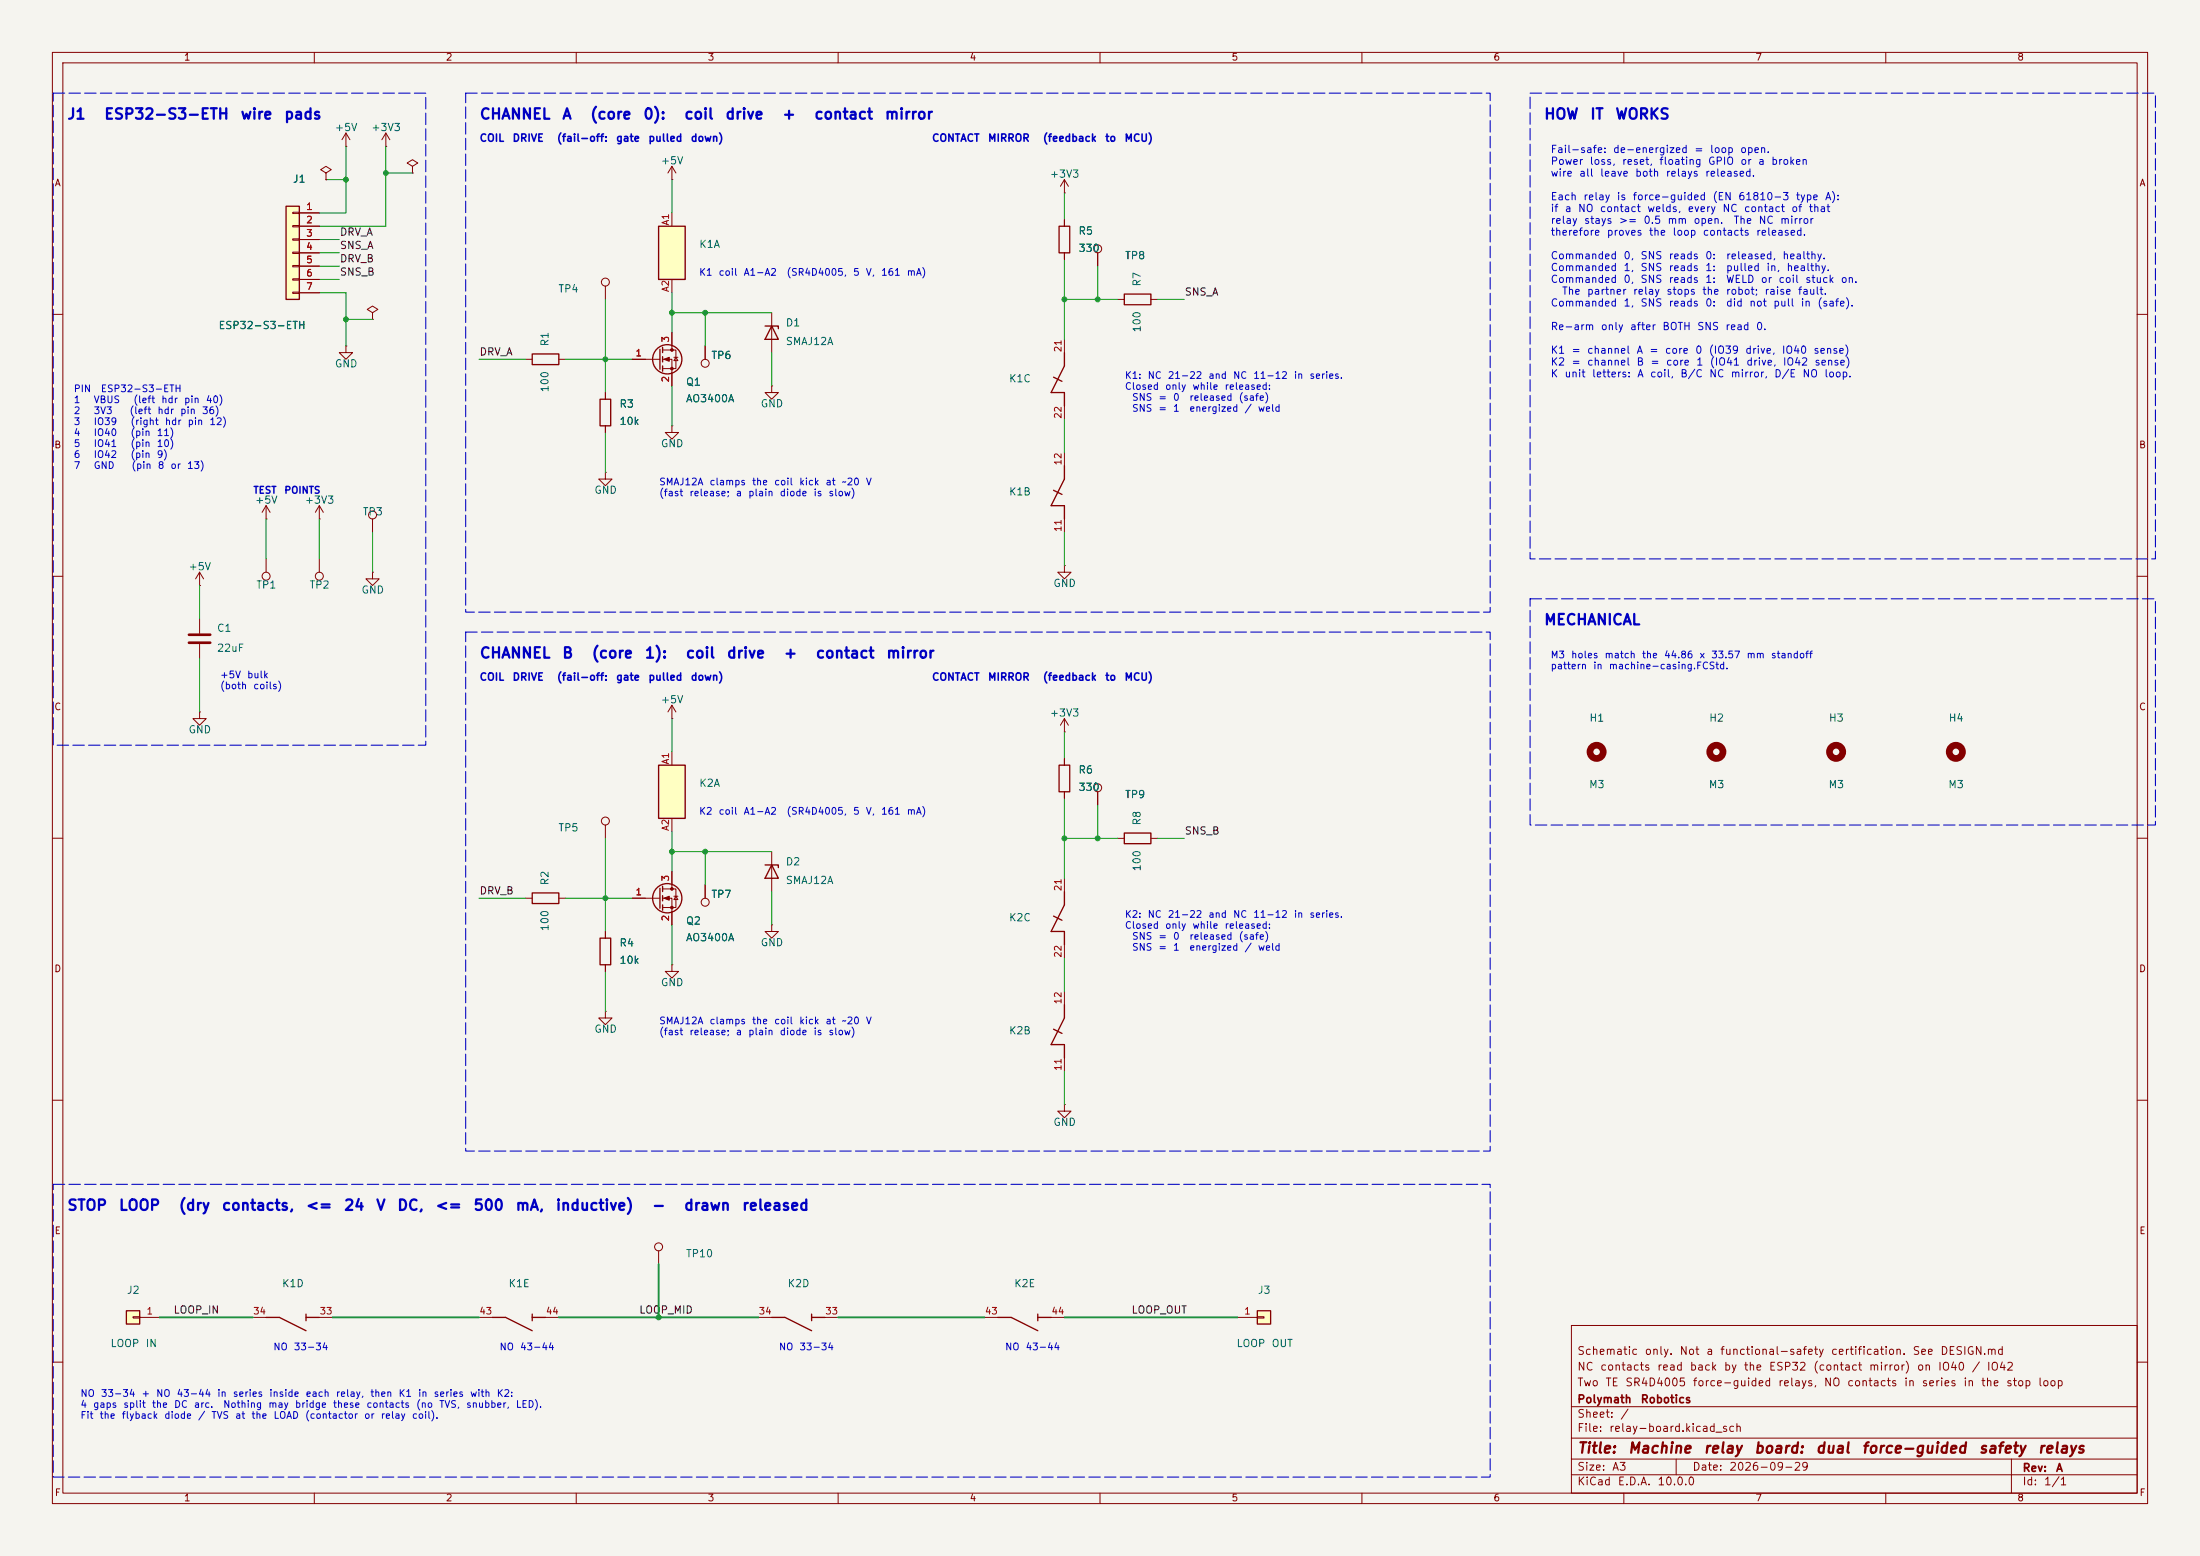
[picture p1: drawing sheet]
<svg xmlns="http://www.w3.org/2000/svg" width="420mm" height="297mm" viewBox="0 0 420 297" stroke-linecap="round" stroke-linejoin="round" font-family="sans-serif">
<path d="M0 0h420v297h-420z" fill="#f5f4ef" stroke="#f5f4ef" stroke-width=".19"/>
<g fill="none" stroke="#840000" stroke-width=".19">
<path d="M10 10h400v277h-400zM12 12h396v273h-396zM60 10v2M110 10v2M160 10v2M210 10v2M260 10v2M310 10v2M360 10v2M73.7 27.9h.1M73.7 25.4l-.8 1.3M73.7 25.4l.7 1.3"/>
<path d="M73.7 25.4v2.5M10 60h2M408 60h2M10 110h2M408 110h2M10 160h2M408 160h2M213.4 160h1.2M219.7 160h1.3M203.2 189.2v2.6M10 210h2M203.2 201.9v2.6"/>
<path d="M408 210h2M125.7 238.8v2.5M300 253h108v32h-108zM10 260h2M300 278.5h108M300 274.5h108M300 268.5h108M320 278.5v3M384 278.5v6.5M408 260h2M60 285v2M110 285v2"/>
<path d="M160 285v2M210 285v2M260 285v2M300 281.5h108M310 285v2M360 285v2"/>
<circle cx="125.7" cy="238" r=".76"/>
</g>
<path d="M214.6 159h5.1v2h-5.1zM201.1 196.4l1.6 .9M203.2 191.8v2.5l-2.5 5.1h2.5v2.5" fill="none" stroke="#840000" stroke-width=".25"/>
<path d="M24.1 250.2h2.6v2.5h-2.6z" fill="#ffffc2"/>
<path d="M146 165.1h2.6v.5M147.3 165.1l1.3 2.5h-2.6zM24.1 250.2h2.6v2.5h-2.6zM50.8 251.5h2.5l5.1 2.5M58.4 251.5h2.6M58.4 250.8v1.3M94 251.5h2.5l5.1 2.5M101.6 250.8v1.3M101.6 251.5h2.5" fill="none" stroke="#840000" stroke-width=".25"/>
<g fill="none" stroke="#840000" stroke-width=".19">
<path d="M62.2 33l1-.6-1-.6-1 .6 1 .6v1.3M62.2 34.3h.1M78.7 31.8l1.1-.7-1.1-.6-1 .6 1 .7v1.2M78.7 33h.1M66 66v1.3h1.3l-1.3 1.3-1.2-1.3h1.2M66 66h.1M50.8 99.1h.1M50.8 96.5v2.6M50.8 96.5l-.8 1.3M50.8 96.5l.8 1.3M61 99.1h.1M61 96.5v2.6"/>
<path d="M61 96.5l-.8 1.3M61 96.5l.7 1.3M71.1 99.1v2.5M50.8 106.7v2.5M61 106.7v2.5M71.1 109.2v1.3h1.3l-1.3 1.3-1.3-1.3h1.3M71.1 109.2h.1M147.3 162.6v7.6M203.2 210.8v1.3h1.3l-1.3 1.3-1.3-1.3h1.3M203.2 210.8h.1M25.4 251.3h1.3v.3h-1.3zM26.7 251.5h3.8"/>
<path d="M48.3 251.5h2.5M61 251.5h2.5M91.4 251.5h2.6M104.1 251.5h2.6"/>
<circle cx="71.1" cy="98.3" r=".76"/>
<circle cx="50.8" cy="110" r=".76"/>
<circle cx="61" cy="110" r=".76"/>
</g>
<path d="M125.7 146.1h5.1v10.1h-5.1z" fill="#ffffc2"/>
<g fill="none" stroke="#840000" stroke-width=".25">
<path d="M202.2 43.2h2v5.1h-2zM214.6 56.1h5.1v2.1h-5.1zM125.7 146.1h5.1v10.1h-5.1zM202.2 146.1h2v5h-2zM101.6 170.4h5.1v2.1h-5.1zM114.6 179.1h2v5.1h-2zM126 169.5v3.9M126.5 169.2v1M126.5 170.9v1.1M126.5 172.7v1"/>
<circle cx="127.4" cy="171.4" r="2.79"/>
</g>
<g fill="none" stroke="#840000" stroke-width=".19">
<path d="M66 27.9h.1M66 25.4l-.7 1.3M66 25.4l.8 1.3M66 25.4v2.5M203.2 36.8h.1M203.2 34.3v2.5M203.2 34.3l-.8 1.3M203.2 34.3l.8 1.3M71.1 59.7l1-.6-1-.7-1 .7 1 .6v1.3M203.2 41.9v1.3M203.2 48.3v1.2M209.5 48.3v2.5"/>
<path d="M213.4 57.2h1.2M219.7 57.2h1.3M71.1 61h.1M203.2 108v1.2h1.3l-1.3 1.3-1.3-1.3h1.3M203.2 108h.1M128.3 137.2h.1M128.3 134.6v2.6M128.3 134.6l-.8 1.3M128.3 134.6l.7 1.3M203.2 139.7h.1M203.2 137.2l-.8 1.2M203.2 137.2l.8 1.2"/>
<path d="M203.2 137.2v2.5M128.3 143.5v2.6M128.3 156.2v2.6M203.2 144.8v1.3M203.2 151.1v1.3M209.5 151.1v2.6M100.3 171.5h1.3M106.7 171.5h1.2M115.6 177.8v1.3M120.6 171.5h5.4M126.5 169.7h2.5v3.5h-2.5M126.5 171.5h1.8v5"/>
<path d="M128.3 166.4v3.3M128.7 171.1h.7M129 171.1l.4 .6h-.7zM147.3 176.5v1.3h1.3l-1.3 1.3-1.3-1.3h1.3M147.3 176.5h.1M115.6 193v1.3h1.2l-1.2 1.3-1.3-1.3h1.3M115.6 193h.1M115.6 184.2v1.2M128.3 184.2v1.2h1.2l-1.2 1.3-1.3-1.3h1.3M128.3 184.2h.1"/>
<circle cx="209.5" cy="47.5" r=".76"/>
<circle cx="209.5" cy="150.4" r=".76"/>
</g>
<g fill="#840000" stroke="#840000" stroke-width=".19">
<path d="M126.7 171.5l1.1-.4v.7z"/>
<circle cx="128.3" cy="169.7" r=".25"/>
<circle cx="128.3" cy="173.2" r=".25"/>
</g>
<path d="M240 250.2h2.6v2.5h-2.6z" fill="#ffffc2"/>
<path d="M146 62.2h2.6v.5M147.3 62.2l1.3 2.6h-2.6zM201.1 174.9l1.6 .8M203.2 170.2v2.5l-2.5 5.1h2.5v2.5M147.3 251.5h2.6l5 2.5M154.9 250.8v1.3M154.9 251.5h2.6M190.5 251.5h2.5l5.1 2.5M198.1 251.5h2.6M198.1 250.8v1.3M240 250.2h2.6v2.5h-2.6z" fill="none" stroke="#840000" stroke-width=".25"/>
<g fill="none" stroke="#840000" stroke-width=".19">
<path d="M115.6 54.6v2.6M147.3 59.7v7.6M115.6 157.5v2.5M134.6 168.9v2.6M203.2 167.6v2.6M203.2 180.3v2.6M144.8 251.5h2.5M157.5 251.5h2.5M188 251.5h2.5M200.7 251.5h2.5M236.2 251.5h3.8M240 251.3h1.3v.3h-1.3z"/>
<circle cx="115.6" cy="53.8" r=".76"/>
<circle cx="115.6" cy="156.7" r=".76"/>
<circle cx="134.6" cy="172.2" r=".76"/>
</g>
<circle cx="373.4" cy="143.5" r="1.27" fill="none" stroke="#840000" stroke-width="1.3"/>
<path d="M54.6 39.4h2.5v17.8h-2.5z" fill="#ffffc2"/>
<path d="M54.6 39.4h2.5v17.8h-2.5zM101.6 67.6h5.1v2h-5.1zM114.6 76.2h2v5.1h-2z" fill="none" stroke="#840000" stroke-width=".25"/>
<g fill="none" stroke="#840000" stroke-width=".19">
<path d="M128.3 34.3h.1M128.3 31.8l-.8 1.2M128.3 31.8l.7 1.2M128.3 31.8v2.5M55.9 40.5h1.2v.3h-1.2zM55.9 43.1h1.2v.2h-1.2zM55.9 45.6h1.2v.2h-1.2zM55.9 48.1h1.2v.3h-1.2zM55.9 50.7h1.2v.2h-1.2zM55.9 53.2h1.2v.3h-1.2zM55.9 55.8h1.2v.2h-1.2zM57.1 40.6h3.9"/>
<path d="M57.1 43.2h3.9M57.1 45.7h3.9M57.1 48.3h3.9M57.1 50.8h3.9M57.1 53.3h3.9M57.1 55.9h3.9M100.3 68.6h1.3M106.7 68.6h1.2M115.6 74.9v1.3M115.6 90.2v1.2h1.2l-1.2 1.3-1.3-1.3h1.3M115.6 90.2h.1M115.6 81.3v1.3"/>
</g>
<circle cx="350.5" cy="143.5" r="1.27" fill="none" stroke="#840000" stroke-width="1.3"/>
<path d="M125.7 43.2h5.1v10.1h-5.1z" fill="#ffffc2"/>
<g fill="none" stroke="#840000" stroke-width=".25">
<path d="M125.7 43.2h5.1v10.1h-5.1zM126 66.7v3.8M126.5 66.3v1M126.5 68.1v1M126.5 69.9v1M201.1 72l1.6 .8M203.2 67.3v2.6l-2.5 5h2.5v2.6M201.1 93.6l1.6 .8M203.2 88.9v2.5l-2.5 5.1h2.5v2.6"/>
<circle cx="127.4" cy="68.6" r="2.79"/>
</g>
<g fill="none" stroke="#840000" stroke-width=".19">
<path d="M62.2 34.3h.1M57.1 40.6h3.9M57.1 43.2h3.9M57.1 45.7h3.9M57.1 48.3h3.9M57.1 50.8h3.9M57.1 53.3h3.9M57.1 55.9h3.9M128.3 40.6v2.6M128.3 53.3v2.6M203.2 41.9v1.3M203.2 48.3v1.2"/>
<path d="M209.5 48.3v2.5M115.6 74.9v1.3M120.6 68.6h5.4M126.5 66.8h2.5v3.6h-2.5M126.5 68.6h1.8v5.1M128.3 63.5v3.3M128.7 68.2h.7M129 68.2l.4 .6h-.7zM134.6 66v2.6M147.3 73.7v1.2h1.3l-1.3 1.3-1.3-1.3h1.3M147.3 73.7h.1M203.2 64.8v2.5"/>
<path d="M203.2 77.5v2.5M115.6 81.3v1.3M128.3 81.3v1.3h1.2l-1.2 1.2-1.3-1.2h1.3M128.3 81.3h.1M203.2 86.4v2.5M203.2 99.1v2.5M38.1 111.8h.1M38.1 109.2v2.6M38.1 118.1v2.8M38.1 109.2l-.8 1.3M38.1 109.2l.8 1.3M38.1 135.9v1.3h1.3l-1.3 1.2-1.3-1.2h1.3"/>
<path d="M38.1 135.9h.1M38.1 122.9v2.8M203.2 144.8v1.3M203.2 151.1v1.3M209.5 151.1v2.6M115.6 177.8v1.3M120.6 171.5h2.6M128.3 166.4v2.5M128.3 174v2.5M134.6 168.9v2.6M115.6 184.2v1.2"/>
<circle cx="134.6" cy="69.3" r=".76"/>
</g>
<path d="M36.1 121.2h4M36.1 122.7h4" fill="none" stroke="#840000" stroke-width=".51"/>
<g fill="none" stroke="#840000" stroke-width="1.3">
<circle cx="304.8" cy="143.5" r="1.27"/>
<circle cx="327.7" cy="143.5" r="1.27"/>
</g>
<g fill="#840000" stroke="#840000" stroke-width=".19">
<path d="M126.7 68.6l1.1-.4v.8z"/>
<circle cx="128.3" cy="66.8" r=".25"/>
<circle cx="128.3" cy="70.4" r=".25"/>
</g>
<g fill="none" stroke="#009600" stroke-width=".19">
<path d="M62.2 34.3h3.8M66 27.9v12.7h-5M73.7 27.9v15.3h-12.7M73.7 33h5M128.3 34.3v6.3M203.2 36.8v5.1M61 53.3h3.8M61 45.7h3.8M61 55.9h5v10.1M61 50.8h3.8M61 48.3h3.8M115.6 57.2v17.7"/>
<path d="M128.3 55.9v7.6M128.3 59.7h19M134.6 59.7v6.3M203.2 57.2h10.2M203.2 49.5v15.3M209.5 50.8v6.4M221 57.2h5.1M66 61h5.1M91.4 68.6h8.9M107.9 68.6h12.7M128.3 73.7v7.6M147.3 67.3v6.4"/>
<path d="M50.8 99.1v7.6M61 99.1v7.6M115.6 82.6v7.6M203.2 80v6.4M38.1 111.8v6.3M71.1 101.6v7.6M203.2 101.6v6.4M38.1 125.7v10.2M128.3 137.2v6.3M203.2 139.7v5.1M128.3 158.8v7.6M203.2 152.4v15.2"/>
<path d="M209.5 153.7v6.3M91.4 171.5h8.9M107.9 171.5h12.7M115.6 160v17.8M128.3 176.5v7.7M128.3 162.6h19M134.6 162.6v6.3M147.3 170.2v6.3M203.2 160h10.2M221 160h5.1M115.6 185.4v7.6M203.2 182.9v6.3"/>
<path d="M203.2 204.5v6.3"/>
</g>
<path d="M30.5 251.5h17.8M63.5 251.5h27.9M106.7 251.5h38.1M125.7 241.3v10.2M160 251.5h28M203.2 251.5h33" fill="none" stroke="#009600" stroke-width=".35"/>
<path d="M10.2 17.8h71.1v124.4h-71.1zM88.9 17.8h195.6v99h-195.6zM292.1 17.8h119.4v88.9h-119.4zM292.1 114.3h119.4v43.2h-119.4zM88.9 120.7h195.6v99h-195.6zM10.2 226.1h274.3v55.8h-274.3z" fill="none" stroke="#0000c2" stroke-width=".2" stroke-dasharray="2.2 .8"/>
<g fill="#009600" stroke="#009600" stroke-width=".19">
<circle cx="115.6" cy="68.6" r=".46"/>
<circle cx="203.2" cy="57.2" r=".46"/>
<circle cx="125.7" cy="251.5" r=".46"/>
<circle cx="115.6" cy="171.5" r=".46"/>
<circle cx="203.2" cy="160" r=".46"/>
<circle cx="209.5" cy="160" r=".46"/>
<circle cx="128.3" cy="162.6" r=".46"/>
<circle cx="134.6" cy="162.6" r=".46"/>
<circle cx="66" cy="34.3" r=".46"/>
<circle cx="73.7" cy="33" r=".46"/>
<circle cx="66" cy="61" r=".46"/>
<circle cx="128.3" cy="59.7" r=".46"/>
<circle cx="134.6" cy="59.7" r=".46"/>
<circle cx="209.5" cy="57.2" r=".46"/>
</g>
<g font-size="2" fill="#0000c2">
<text x="12.7" y="23.3">J1</text>
<text x="19.8" y="23.3">ESP32-S3-ETH</text>
<text x="45.8" y="23.3">wire</text>
<text x="54.1" y="23.3">pads</text>
<text x="91.4" y="23.3">CHANNEL</text>
<text x="107.2" y="23.3">A</text>
<text x="112.5" y="23.3">(core</text>
<text x="122.7" y="23.3">0):</text>
<text x="130.5" y="23.3">coil</text>
<text x="138.3" y="23.3">drive</text>
<text x="149.2" y="23.3">+</text>
<text x="155.3" y="23.3">contact</text>
<text x="168.8" y="23.3">mirror</text>
<text x="294.6" y="23.3">HOW</text>
<text x="303.4" y="23.3">IT</text>
<text x="308.2" y="23.3">WORKS</text>
<text x="294.6" y="119.8">MECHANICAL</text>
<text x="91.4" y="126.1">CHANNEL</text>
<text x="107.2" y="126.1">B</text>
<text x="112.8" y="126.1">(core</text>
<text x="123" y="126.1">1):</text>
<text x="130.8" y="126.1">coil</text>
<text x="138.6" y="126.1">drive</text>
<text x="149.5" y="126.1">+</text>
<text x="155.6" y="126.1">contact</text>
<text x="169.1" y="126.1">mirror</text>
<text x="12.7" y="231.6">STOP</text>
<text x="22.5" y="231.6">LOOP</text>
<text x="34" y="231.6">(dry</text>
<text x="42.2" y="231.6">contacts,</text>
<text x="58.3" y="231.6">&lt;=</text>
<text x="65.5" y="231.6">24</text>
<text x="71.7" y="231.6">V</text>
<text x="75.7" y="231.6">DC,</text>
<text x="83" y="231.6">&lt;=</text>
<text x="90.3" y="231.6">500</text>
<text x="98.3" y="231.6">mA,</text>
<text x="105.9" y="231.6">inductive)</text>
<text x="124.3" y="231.6">-</text>
<text x="130.4" y="231.6">drawn</text>
<text x="141.5" y="231.6">released</text>
</g>
<g font-size="2" fill="#840000">
<text x="301" y="277.9">Title:</text>
<text x="310.6" y="277.9">Machine</text>
<text x="325.1" y="277.9">relay</text>
<text x="334.7" y="277.9">board:</text>
<text x="346.5" y="277.9">dual</text>
<text x="355.3" y="277.9">force-guided</text>
<text x="377.6" y="277.9">safety</text>
<text x="388.9" y="277.9">relays</text>
</g>
<g font-size="1.5" fill="#840000">
<text x="301" y="262">NC</text>
<text x="301" y="259">Schematic</text>
<text x="305.4" y="262">contacts</text>
<text x="313.9" y="259">only.</text>
<text x="316.2" y="262">read</text>
<text x="320.5" y="259">Not</text>
<text x="322.5" y="262">back</text>
<text x="325.6" y="259">a</text>
<text x="328.3" y="259">functional-safety</text>
<text x="329" y="262">by</text>
<text x="332.8" y="262">the</text>
<text x="337.6" y="262">ESP32</text>
<text x="346" y="262">(contact</text>
<text x="349.4" y="259">certification.</text>
<text x="356.7" y="262">mirror)</text>
<text x="365" y="259">See</text>
<text x="365.8" y="262">on</text>
<text x="369.8" y="262">IO40</text>
<text x="370.3" y="259">DESIGN.md</text>
<text x="376.3" y="262">/</text>
<text x="379.2" y="262">IO42</text>
<text x="301" y="268.2">Polymath</text>
<text x="301" y="265">Two</text>
<text x="306.4" y="265">TE</text>
<text x="310.2" y="265">SR4D4005</text>
<text x="313.1" y="268.2">Robotics</text>
<text x="323" y="265">force-guided</text>
<text x="339.3" y="265">relays,</text>
<text x="348.1" y="265">NO</text>
<text x="352.5" y="265">contacts</text>
<text x="363.4" y="265">in</text>
<text x="366.7" y="265">series</text>
<text x="374.7" y="265">in</text>
<text x="378.1" y="265">the</text>
<text x="382.9" y="265">stop</text>
<text x="388.9" y="265">loop</text>
<text x="301" y="273.7">File:</text>
<text x="301" y="271">Sheet:</text>
<text x="307.1" y="273.7">relay-board.kicad_sch</text>
<text x="309.2" y="271">/</text>
<text x="301" y="281.1">Size:</text>
<text x="307.6" y="281.1">A3</text>
<text x="323" y="281.1">Date:</text>
<text x="330" y="281.1">2026-09-29</text>
<text x="386" y="281.3">Rev:</text>
<text x="392.4" y="281.3">A</text>
<text x="301" y="283.9">KiCad</text>
<text x="308.7" y="283.9">E.D.A.</text>
<text x="316.3" y="283.9">10.0.0</text>
<text x="386" y="283.9">Id:</text>
<text x="390.1" y="283.9">1/1</text>
</g>
<g font-size="1.4" fill="#006464">
<text x="63.8" y="25.4">+5V</text>
<text x="70.8" y="25.4">+3V3</text>
<text x="55.8" y="35.2">J1</text>
<text x="126" y="31.7">+5V</text>
<text x="200.3" y="34.3">+3V3</text>
<text x="133.4" y="47.7">K1A</text>
<text x="205.8" y="45.1">R5</text>
<text x="205.8" y="48.4">330</text>
<text x="214.7" y="49.8">TP8</text>
<text x="106.5" y="56.2">TP4</text>
<text x="218.1" y="54.8" transform="rotate(-90 218.1 54.8)">R7</text>
<text x="41.6" y="63.2">ESP32-S3-ETH</text>
<text x="149.9" y="62.7">D1</text>
<text x="218.1" y="63.6" transform="rotate(-90 218.1 63.6)">100</text>
<text x="63.8" y="70.5">GND</text>
<text x="105.1" y="66.2" transform="rotate(-90 105.1 66.2)">R1</text>
<text x="135.7" y="68.9">TP6</text>
<text x="149.9" y="66.2">SMAJ12A</text>
<text x="105.1" y="75" transform="rotate(-90 105.1 75)">100</text>
<text x="130.8" y="77.1">AO3400A</text>
<text x="130.8" y="74">Q1</text>
<text x="192.5" y="73.3">K1C</text>
<text x="118.1" y="78.1">R3</text>
<text x="118.1" y="81.4">10k</text>
<text x="145.1" y="78.1">GND</text>
<text x="126" y="85.7">GND</text>
<text x="113.3" y="94.6">GND</text>
<text x="192.5" y="94.9">K1B</text>
<text x="48.6" y="96.5">+5V</text>
<text x="58.1" y="96.5">+3V3</text>
<text x="69.1" y="98.7">TP3</text>
<text x="35.9" y="109.2">+5V</text>
<text x="48.8" y="112.7">TP1</text>
<text x="59" y="112.7">TP2</text>
<text x="68.9" y="113.6">GND</text>
<text x="201" y="112.4">GND</text>
<text x="41.3" y="120.9">C1</text>
<text x="41.3" y="124.8">22uF</text>
<text x="126" y="134.6">+5V</text>
<text x="200.3" y="137.1">+3V3</text>
<text x="35.9" y="140.3">GND</text>
<text x="303.3" y="138.1">H1</text>
<text x="326.2" y="138.1">H2</text>
<text x="349" y="138.1">H3</text>
<text x="371.9" y="138.1">H4</text>
<text x="205.8" y="148">R6</text>
<text x="133.4" y="150.5">K2A</text>
<text x="205.8" y="151.3">330</text>
<text x="214.7" y="152.7">TP9</text>
<text x="303.2" y="150.8">M3</text>
<text x="326.1" y="150.8">M3</text>
<text x="349" y="150.8">M3</text>
<text x="371.8" y="150.8">M3</text>
<text x="106.5" y="159">TP5</text>
<text x="218.1" y="157.7" transform="rotate(-90 218.1 157.7)">R8</text>
<text x="149.9" y="165.5">D2</text>
<text x="218.1" y="166.4" transform="rotate(-90 218.1 166.4)">100</text>
<text x="105.1" y="169.1" transform="rotate(-90 105.1 169.1)">R2</text>
<text x="135.7" y="171.7">TP7</text>
<text x="149.9" y="169.1">SMAJ12A</text>
<text x="105.1" y="177.9" transform="rotate(-90 105.1 177.9)">100</text>
<text x="130.8" y="180">AO3400A</text>
<text x="130.8" y="176.8">Q2</text>
<text x="192.5" y="176.2">K2C</text>
<text x="118.1" y="181">R4</text>
<text x="118.1" y="184.3">10k</text>
<text x="145.1" y="181">GND</text>
<text x="126" y="188.6">GND</text>
<text x="113.3" y="197.5">GND</text>
<text x="192.5" y="197.8">K2B</text>
<text x="201" y="215.2">GND</text>
<text x="130.8" y="240.3">TP10</text>
<text x="24.1" y="247.3">J2</text>
<text x="53.7" y="246">K1D</text>
<text x="97" y="246">K1E</text>
<text x="150.2" y="246">K2D</text>
<text x="193.5" y="246">K2E</text>
<text x="240" y="247.3">J3</text>
<text x="21" y="257.5">LOOP</text>
<text x="27.7" y="257.5">IN</text>
<text x="235.9" y="257.5">LOOP</text>
<text x="242.7" y="257.5">OUT</text>
</g>
<g font-size="1.4" fill="#0000c2">
<text x="91.4" y="27.4">COIL</text>
<text x="97.7" y="27.4">DRIVE</text>
<text x="106.2" y="27.4">(fail-off:</text>
<text x="117.5" y="27.4">gate</text>
<text x="123.7" y="27.4">pulled</text>
<text x="131.8" y="27.4">down)</text>
<text x="177.8" y="27.4">CONTACT</text>
<text x="188.5" y="27.4">MIRROR</text>
<text x="199" y="27.4">(feedback</text>
<text x="210.9" y="27.4">to</text>
<text x="214.6" y="27.4">MCU)</text>
<text x="295.9" y="29.5">Fail-safe:</text>
<text x="307.8" y="29.5">de-energized</text>
<text x="323.3" y="29.5">=</text>
<text x="326.3" y="29.5">loop</text>
<text x="332.1" y="29.5">open.</text>
<text x="295.9" y="31.8">Power</text>
<text x="295.9" y="34.1">wire</text>
<text x="301.4" y="34.1">all</text>
<text x="303.4" y="31.8">loss,</text>
<text x="305.3" y="34.1">leave</text>
<text x="309.5" y="31.8">reset,</text>
<text x="312" y="34.1">both</text>
<text x="316.6" y="31.8">floating</text>
<text x="317.9" y="34.1">relays</text>
<text x="325.4" y="34.1">released.</text>
<text x="326" y="31.8">GPIO</text>
<text x="332.1" y="31.8">or</text>
<text x="335.5" y="31.8">a</text>
<text x="338" y="31.8">broken</text>
<text x="295.9" y="38.6">Each</text>
<text x="295.9" y="40.8">if</text>
<text x="298.6" y="40.8">a</text>
<text x="301.1" y="40.8">NO</text>
<text x="302.2" y="38.6">relay</text>
<text x="305.3" y="40.8">contact</text>
<text x="308.5" y="38.6">is</text>
<text x="311.6" y="38.6">force-guided</text>
<text x="314.4" y="40.8">welds,</text>
<text x="322.1" y="40.8">every</text>
<text x="326.8" y="38.6">(EN</text>
<text x="328.7" y="40.8">NC</text>
<text x="331.7" y="38.6">61810-3</text>
<text x="332.8" y="40.8">contact</text>
<text x="341.9" y="40.8">of</text>
<text x="342.7" y="38.6">type</text>
<text x="345.2" y="40.8">that</text>
<text x="348.3" y="38.6">A):</text>
<text x="295.9" y="43.1">relay</text>
<text x="295.9" y="45.3">therefore</text>
<text x="302.3" y="43.1">stays</text>
<text x="306.6" y="45.3">proves</text>
<text x="308.9" y="43.1">&gt;=</text>
<text x="313.6" y="43.1">0.5</text>
<text x="314.7" y="45.3">the</text>
<text x="318.2" y="43.1">mm</text>
<text x="319.2" y="45.3">loop</text>
<text x="323.2" y="43.1">open.</text>
<text x="325" y="45.3">contacts</text>
<text x="330.8" y="43.1">The</text>
<text x="335.1" y="45.3">released.</text>
<text x="335.6" y="43.1">NC</text>
<text x="339.7" y="43.1">mirror</text>
<text x="295.9" y="49.8">Commanded</text>
<text x="295.9" y="52.1">Commanded</text>
<text x="309.8" y="49.8">0,</text>
<text x="309.8" y="52.1">1,</text>
<text x="313.1" y="49.8">SNS</text>
<text x="313.1" y="52.1">SNS</text>
<text x="318.4" y="49.8">reads</text>
<text x="318.4" y="52.1">reads</text>
<text x="325.4" y="49.8">0:</text>
<text x="325.4" y="52.1">1:</text>
<text x="329.4" y="49.8">released,</text>
<text x="329.4" y="52.1">pulled</text>
<text x="337.1" y="52.1">in,</text>
<text x="340.2" y="49.8">healthy.</text>
<text x="340.9" y="52.1">healthy.</text>
<text x="295.9" y="54.3">Commanded</text>
<text x="295.9" y="58.8">Commanded</text>
<text x="298.1" y="56.6">The</text>
<text x="302.9" y="56.6">partner</text>
<text x="309.8" y="54.3">0,</text>
<text x="309.8" y="58.8">1,</text>
<text x="311.6" y="56.6">relay</text>
<text x="313.1" y="54.3">SNS</text>
<text x="313.1" y="58.8">SNS</text>
<text x="318" y="56.6">stops</text>
<text x="318.4" y="54.3">reads</text>
<text x="318.4" y="58.8">reads</text>
<text x="324.9" y="56.6">the</text>
<text x="325.4" y="54.3">1:</text>
<text x="325.4" y="58.8">0:</text>
<text x="329.4" y="56.6">robot;</text>
<text x="329.4" y="54.3">WELD</text>
<text x="329.4" y="58.8">did</text>
<text x="333.8" y="58.8">not</text>
<text x="336" y="54.3">or</text>
<text x="336.7" y="56.6">raise</text>
<text x="338.4" y="58.8">pull</text>
<text x="339.4" y="54.3">coil</text>
<text x="343.1" y="56.6">fault.</text>
<text x="343.7" y="58.8">in</text>
<text x="344.5" y="54.3">stuck</text>
<text x="346.8" y="58.8">(safe).</text>
<text x="351.3" y="54.3">on.</text>
<text x="295.9" y="63.4">Re-arm</text>
<text x="305.5" y="63.4">only</text>
<text x="311.1" y="63.4">after</text>
<text x="317.2" y="63.4">BOTH</text>
<text x="323.9" y="63.4">SNS</text>
<text x="329.3" y="63.4">read</text>
<text x="335.1" y="63.4">0.</text>
<text x="295.9" y="67.9">K1</text>
<text x="295.9" y="70.1">K2</text>
<text x="299.9" y="67.9">=</text>
<text x="299.9" y="70.1">=</text>
<text x="302.9" y="67.9">channel</text>
<text x="302.9" y="70.1">channel</text>
<text x="312.3" y="67.9">A</text>
<text x="312.3" y="70.1">B</text>
<text x="314.8" y="67.9">=</text>
<text x="315" y="70.1">=</text>
<text x="317.7" y="67.9">core</text>
<text x="317.9" y="70.1">core</text>
<text x="323.5" y="67.9">0</text>
<text x="323.7" y="70.1">1</text>
<text x="326.1" y="67.9">(IO39</text>
<text x="326.3" y="70.1">(IO41</text>
<text x="333.1" y="67.9">drive,</text>
<text x="333.3" y="70.1">drive,</text>
<text x="340" y="67.9">IO40</text>
<text x="340.2" y="70.1">IO42</text>
<text x="346.1" y="67.9">sense)</text>
<text x="346.3" y="70.1">sense)</text>
<text x="295.9" y="72.4">K</text>
<text x="298.6" y="72.4">unit</text>
<text x="303.8" y="72.4">letters:</text>
<text x="312.4" y="72.4">A</text>
<text x="314.9" y="72.4">coil,</text>
<text x="320.7" y="72.4">B/C</text>
<text x="326.2" y="72.4">NC</text>
<text x="330.3" y="72.4">mirror,</text>
<text x="338.6" y="72.4">D/E</text>
<text x="344" y="72.4">NO</text>
<text x="348.1" y="72.4">loop.</text>
<text x="91.4" y="130.3">COIL</text>
<text x="97.7" y="130.3">DRIVE</text>
<text x="106.2" y="130.3">(fail-off:</text>
<text x="117.5" y="130.3">gate</text>
<text x="123.7" y="130.3">pulled</text>
<text x="131.8" y="130.3">down)</text>
<text x="177.8" y="130.3">CONTACT</text>
<text x="188.5" y="130.3">MIRROR</text>
<text x="199" y="130.3">(feedback</text>
<text x="210.9" y="130.3">to</text>
<text x="214.6" y="130.3">MCU)</text>
</g>
<g font-size="1.4" fill="#0f0f0f">
<text x="64.8" y="45.3">DRV_A</text>
<text x="64.8" y="47.9">SNS_A</text>
<text x="64.8" y="50.4">DRV_B</text>
<text x="64.8" y="53">SNS_B</text>
<text x="226.1" y="56.8">SNS_A</text>
<text x="91.4" y="68.2">DRV_A</text>
<text x="226.1" y="159.6">SNS_B</text>
<text x="91.4" y="171.1">DRV_B</text>
<text x="33" y="251.1">LOOP_IN</text>
<text x="121.9" y="251.1">LOOP_MID</text>
<text x="215.9" y="251.1">LOOP_OUT</text>
</g>
<g font-size="1.3" fill="#840000">
<text x="35" y="11.9">1</text>
<text x="85" y="11.9">2</text>
<text x="135" y="11.9">3</text>
<text x="185" y="11.9">4</text>
<text x="235" y="11.9">5</text>
<text x="285" y="11.9">6</text>
<text x="335" y="11.9">7</text>
<text x="385" y="11.9">8</text>
<text x="10.3" y="35.9">A</text>
<text x="408.3" y="35.9">A</text>
<text x="10.3" y="85.9">B</text>
<text x="408.2" y="85.9">B</text>
<text x="10.3" y="135.9">C</text>
<text x="408.2" y="135.9">C</text>
<text x="10.3" y="185.9">D</text>
<text x="408.2" y="185.9">D</text>
<text x="10.3" y="235.9">E</text>
<text x="408.3" y="235.9">E</text>
<text x="10.3" y="285.9">F</text>
<text x="35" y="286.9">1</text>
<text x="85" y="286.9">2</text>
<text x="135" y="286.9">3</text>
<text x="185" y="286.9">4</text>
<text x="235" y="286.9">5</text>
<text x="285" y="286.9">6</text>
<text x="335" y="286.9">7</text>
<text x="385" y="286.9">8</text>
<text x="408.3" y="285.9">F</text>
</g>
<g font-size="1.3" fill="#a90000">
<text x="58.3" y="40.4">1</text>
<text x="58.3" y="42.9">2</text>
<text x="58.3" y="45.5">3</text>
<text x="128" y="43.2" transform="rotate(-90 128 43.2)">A1</text>
<text x="58.3" y="48">4</text>
<text x="58.3" y="50.5">5</text>
<text x="58.3" y="53.1">6</text>
<text x="58.3" y="55.6">7</text>
<text x="128" y="55.9" transform="rotate(-90 128 55.9)">A2</text>
<text x="128" y="65.5" transform="rotate(-90 128 65.5)">3</text>
<text x="121.2" y="68.3">1</text>
<text x="202.9" y="67.4" transform="rotate(-90 202.9 67.4)">21</text>
<text x="128" y="73.1" transform="rotate(-90 128 73.1)">2</text>
<text x="202.9" y="80.1" transform="rotate(-90 202.9 80.1)">22</text>
<text x="202.9" y="88.9" transform="rotate(-90 202.9 88.9)">12</text>
<text x="202.9" y="101.6" transform="rotate(-90 202.9 101.6)">11</text>
<text x="128" y="146" transform="rotate(-90 128 146)">A1</text>
<text x="128" y="158.7" transform="rotate(-90 128 158.7)">A2</text>
<text x="121.2" y="171.2">1</text>
<text x="128" y="168.3" transform="rotate(-90 128 168.3)">3</text>
<text x="202.9" y="170.2" transform="rotate(-90 202.9 170.2)">21</text>
<text x="128" y="176" transform="rotate(-90 128 176)">2</text>
<text x="202.9" y="182.9" transform="rotate(-90 202.9 182.9)">22</text>
<text x="202.9" y="191.8" transform="rotate(-90 202.9 191.8)">12</text>
<text x="202.9" y="204.5" transform="rotate(-90 202.9 204.5)">11</text>
<text x="27.9" y="251.2">1</text>
<text x="48.2" y="251.2">34</text>
<text x="60.9" y="251.2">33</text>
<text x="91.4" y="251.2">43</text>
<text x="104.1" y="251.2">44</text>
<text x="144.7" y="251.2">34</text>
<text x="157.4" y="251.2">33</text>
<text x="187.9" y="251.2">43</text>
<text x="200.6" y="251.2">44</text>
<text x="237.4" y="251.2">1</text>
</g>
<g font-size="1.3" fill="#0000c2">
<text x="133.3" y="52.9">K1</text>
<text x="137.1" y="52.9">coil</text>
<text x="141.9" y="52.9">A1-A2</text>
<text x="150" y="52.9">(SR4D4005,</text>
<text x="162.7" y="52.9">5</text>
<text x="165.2" y="52.9">V,</text>
<text x="168.1" y="52.9">161</text>
<text x="173" y="52.9">mA)</text>
<text x="14" y="75.2">PIN</text>
<text x="14" y="77.3">1</text>
<text x="17.8" y="77.3">VBUS</text>
<text x="19.1" y="75.2">ESP32-S3-ETH</text>
<text x="25.3" y="77.3">(left</text>
<text x="30.7" y="77.3">hdr</text>
<text x="35" y="77.3">pin</text>
<text x="39.2" y="77.3">40)</text>
<text x="214.6" y="72.6">K1:</text>
<text x="214.6" y="74.7">Closed</text>
<text x="216" y="76.8">SNS</text>
<text x="219" y="72.6">NC</text>
<text x="221" y="76.8">=</text>
<text x="222.3" y="74.7">only</text>
<text x="222.8" y="72.6">21-22</text>
<text x="223.8" y="76.8">0</text>
<text x="226.9" y="76.8">released</text>
<text x="227.5" y="74.7">while</text>
<text x="230.6" y="72.6">and</text>
<text x="233.7" y="74.7">released:</text>
<text x="235.3" y="72.6">NC</text>
<text x="236.4" y="76.8">(safe)</text>
<text x="239.1" y="72.6">11-12</text>
<text x="246.9" y="72.6">in</text>
<text x="249.9" y="72.6">series.</text>
<text x="14" y="79.4">2</text>
<text x="14" y="81.4">3</text>
<text x="14" y="83.5">4</text>
<text x="17.8" y="79.4">3V3</text>
<text x="17.8" y="81.4">IO39</text>
<text x="17.8" y="83.5">IO40</text>
<text x="24.6" y="79.4">(left</text>
<text x="24.8" y="81.4">(right</text>
<text x="24.8" y="83.5">(pin</text>
<text x="29.8" y="83.5">11)</text>
<text x="29.9" y="79.4">hdr</text>
<text x="31.4" y="81.4">hdr</text>
<text x="34.3" y="79.4">pin</text>
<text x="35.7" y="81.4">pin</text>
<text x="38.4" y="79.4">36)</text>
<text x="39.9" y="81.4">12)</text>
<text x="216" y="78.9">SNS</text>
<text x="221" y="78.9">=</text>
<text x="223.8" y="78.9">1</text>
<text x="226.9" y="78.9">energized</text>
<text x="237.5" y="78.9">/</text>
<text x="240" y="78.9">weld</text>
<text x="14" y="85.6">5</text>
<text x="14" y="87.7">6</text>
<text x="14" y="89.8">7</text>
<text x="17.8" y="85.6">IO41</text>
<text x="17.8" y="87.7">IO42</text>
<text x="17.8" y="89.8">GND</text>
<text x="24.8" y="85.6">(pin</text>
<text x="24.8" y="87.7">(pin</text>
<text x="25" y="89.8">(pin</text>
<text x="29.8" y="85.6">10)</text>
<text x="29.8" y="87.7">9)</text>
<text x="30" y="89.8">8</text>
<text x="32.4" y="89.8">or</text>
<text x="35.6" y="89.8">13)</text>
<text x="48.3" y="94.5">TEST</text>
<text x="54.2" y="94.5">POINTS</text>
<text x="125.7" y="92.9">SMAJ12A</text>
<text x="125.7" y="95">(fast</text>
<text x="131.5" y="95">release;</text>
<text x="135.3" y="92.9">clamps</text>
<text x="140.4" y="95">a</text>
<text x="142.7" y="95">plain</text>
<text x="143.5" y="92.9">the</text>
<text x="147.7" y="92.9">coil</text>
<text x="148.7" y="95">diode</text>
<text x="152.5" y="92.9">kick</text>
<text x="155.2" y="95">is</text>
<text x="157.5" y="92.9">at</text>
<text x="158.1" y="95">slow)</text>
<text x="160.6" y="92.9">~20</text>
<text x="165.2" y="92.9">V</text>
<text x="295.9" y="126">M3</text>
<text x="299.8" y="126">holes</text>
<text x="306.2" y="126">match</text>
<text x="313.3" y="126">the</text>
<text x="317.6" y="126">44.86</text>
<text x="324.3" y="126">x</text>
<text x="326.6" y="126">33.57</text>
<text x="333.3" y="126">mm</text>
<text x="338" y="126">standoff</text>
<text x="41.9" y="129.8">+5V</text>
<text x="41.9" y="131.9">(both</text>
<text x="47.1" y="129.8">bulk</text>
<text x="48.2" y="131.9">coils)</text>
<text x="295.9" y="128.1">pattern</text>
<text x="304" y="128.1">in</text>
<text x="307" y="128.1">machine-casing.FCStd.</text>
<text x="133.3" y="155.8">K2</text>
<text x="137.1" y="155.8">coil</text>
<text x="141.9" y="155.8">A1-A2</text>
<text x="150" y="155.8">(SR4D4005,</text>
<text x="162.7" y="155.8">5</text>
<text x="165.2" y="155.8">V,</text>
<text x="168.1" y="155.8">161</text>
<text x="173" y="155.8">mA)</text>
<text x="214.6" y="175.5">K2:</text>
<text x="214.6" y="177.6">Closed</text>
<text x="216" y="179.7">SNS</text>
<text x="219" y="175.5">NC</text>
<text x="221" y="179.7">=</text>
<text x="222.3" y="177.6">only</text>
<text x="222.8" y="175.5">21-22</text>
<text x="223.8" y="179.7">0</text>
<text x="226.9" y="179.7">released</text>
<text x="227.5" y="177.6">while</text>
<text x="230.6" y="175.5">and</text>
<text x="233.7" y="177.6">released:</text>
<text x="235.3" y="175.5">NC</text>
<text x="236.4" y="179.7">(safe)</text>
<text x="239.1" y="175.5">11-12</text>
<text x="246.9" y="175.5">in</text>
<text x="249.9" y="175.5">series.</text>
<text x="216" y="181.8">SNS</text>
<text x="221" y="181.8">=</text>
<text x="223.8" y="181.8">1</text>
<text x="226.9" y="181.8">energized</text>
<text x="237.5" y="181.8">/</text>
<text x="240" y="181.8">weld</text>
<text x="125.7" y="195.8">SMAJ12A</text>
<text x="125.7" y="197.9">(fast</text>
<text x="131.5" y="197.9">release;</text>
<text x="135.3" y="195.8">clamps</text>
<text x="140.4" y="197.9">a</text>
<text x="142.7" y="197.9">plain</text>
<text x="143.5" y="195.8">the</text>
<text x="147.7" y="195.8">coil</text>
<text x="148.7" y="197.9">diode</text>
<text x="152.5" y="195.8">kick</text>
<text x="155.2" y="197.9">is</text>
<text x="157.5" y="195.8">at</text>
<text x="158.1" y="197.9">slow)</text>
<text x="160.6" y="195.8">~20</text>
<text x="165.2" y="195.8">V</text>
<text x="52.1" y="258">NO</text>
<text x="56" y="258">33-34</text>
<text x="95.2" y="258">NO</text>
<text x="99.2" y="258">43-44</text>
<text x="148.6" y="258">NO</text>
<text x="152.5" y="258">33-34</text>
<text x="191.8" y="258">NO</text>
<text x="195.7" y="258">43-44</text>
<text x="15.2" y="266.9">NO</text>
<text x="15.2" y="269">4</text>
<text x="17.7" y="269">gaps</text>
<text x="19.2" y="266.9">33-34</text>
<text x="23.4" y="269">split</text>
<text x="26.9" y="266.9">+</text>
<text x="28.9" y="269">the</text>
<text x="29.7" y="266.9">NO</text>
<text x="33.1" y="269">DC</text>
<text x="33.6" y="266.9">43-44</text>
<text x="36.9" y="269">arc.</text>
<text x="41.4" y="266.9">in</text>
<text x="42.5" y="269">Nothing</text>
<text x="44.3" y="266.9">series</text>
<text x="51.1" y="269">may</text>
<text x="51.3" y="266.9">inside</text>
<text x="56.2" y="269">bridge</text>
<text x="58.2" y="266.9">each</text>
<text x="63.4" y="269">these</text>
<text x="64" y="266.9">relay,</text>
<text x="69.8" y="269">contacts</text>
<text x="70.6" y="266.9">then</text>
<text x="76" y="266.9">K1</text>
<text x="79.3" y="269">(no</text>
<text x="79.7" y="266.9">in</text>
<text x="82.7" y="266.9">series</text>
<text x="83.7" y="269">TVS,</text>
<text x="88.9" y="269">snubber,</text>
<text x="89.6" y="266.9">with</text>
<text x="94.7" y="266.9">K2:</text>
<text x="98.4" y="269">LED).</text>
<text x="15.2" y="271.1">Fit</text>
<text x="18.9" y="271.1">the</text>
<text x="23.1" y="271.1">flyback</text>
<text x="31.2" y="271.1">diode</text>
<text x="37.7" y="271.1">/</text>
<text x="40.2" y="271.1">TVS</text>
<text x="44.8" y="271.1">at</text>
<text x="47.9" y="271.1">the</text>
<text x="52.1" y="271.1">LOAD</text>
<text x="58.1" y="271.1">(contactor</text>
<text x="69.4" y="271.1">or</text>
<text x="72.6" y="271.1">relay</text>
<text x="78.5" y="271.1">coil).</text>
</g>
</svg>
